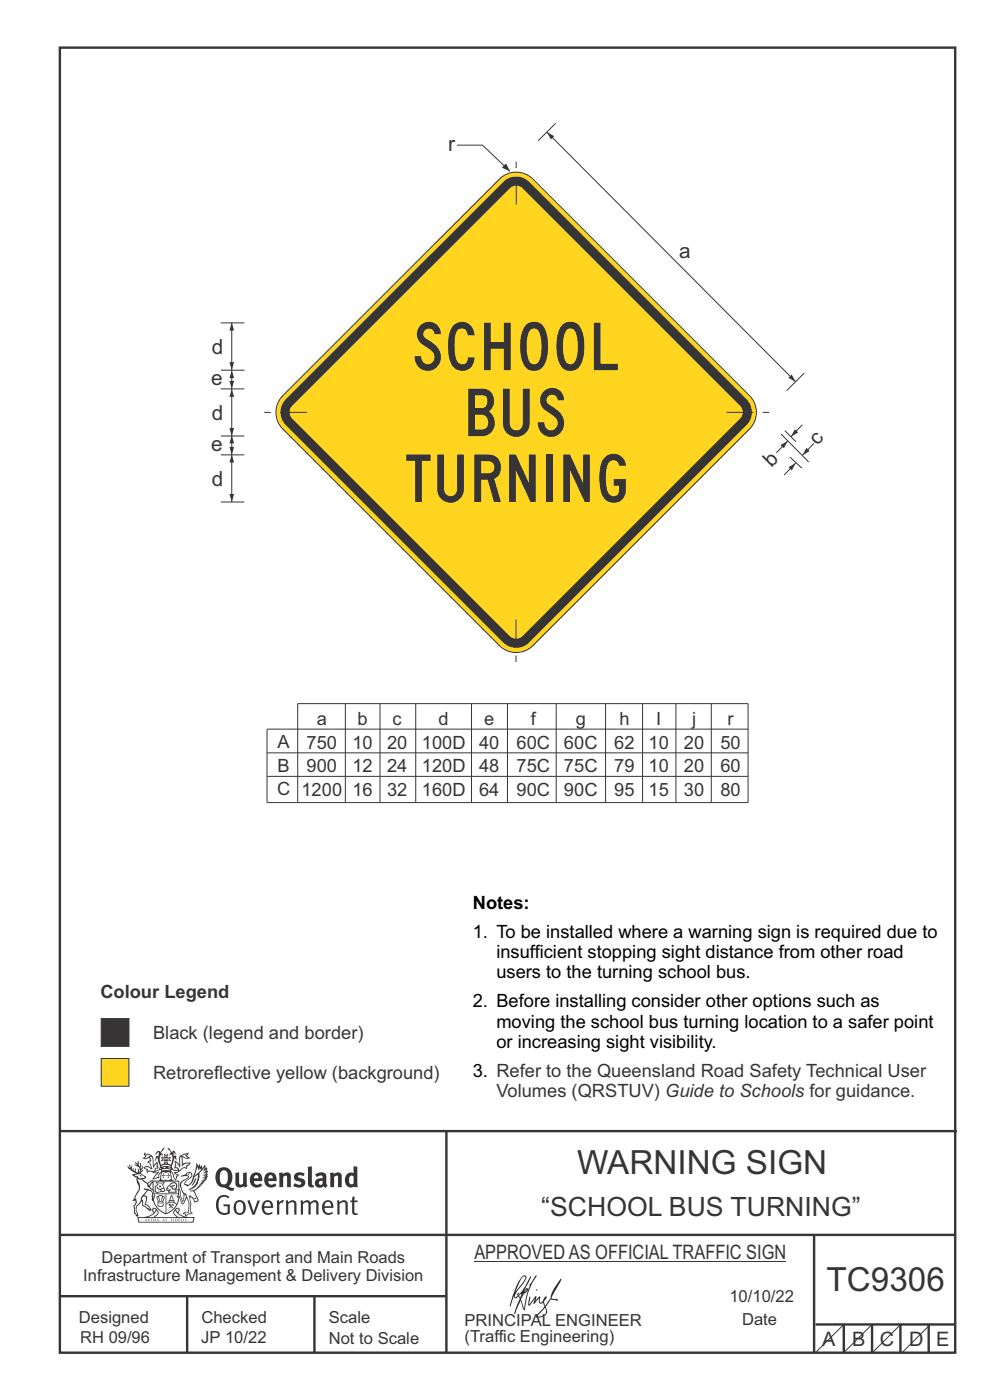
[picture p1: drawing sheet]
<svg xmlns="http://www.w3.org/2000/svg" width="210mm" height="297mm" viewBox="0 0 210 297" stroke-linecap="round" stroke-linejoin="round" font-family="sans-serif">
<path d="M12.7 10.1h189.9v276.9h-189.9zM12.7 240h190.3M94.7 239.8v47.2M12.7 262h190M12.7 275h82M39.7 275v12M66.7 275v12M172.7 262v25" fill="none" stroke="#373435" stroke-width=".51"/>
<path d="M60 83.9l45.9-45.9a5 5 0 0 1 7.1 0l46 45.9a5 5 0 0 1 0 7.1l-46 46a5 5 0 0 1-7.1 0l-45.9-46a5 5 0 0 1 0-7.1z" fill-rule="evenodd" fill="#ffd520" stroke="#373435" stroke-width=".21"/>
<path d="M60.6 84.7l46.1-46.1a3.9 3.9 0 0 1 5.5 0l46.2 46.1a3.9 3.9 0 0 1 0 5.5l-46.2 46.1a3.9 3.9 0 0 1-5.5 0l-46.1-46.1a3.9 3.9 0 0 1 0-5.5z" fill-rule="evenodd" fill="#373435"/>
<path d="M62 86.1l46.2-46.2a1.88 1.88 0 0 1 2.6 0l46.2 46.2a1.88 1.88 0 0 1 0 2.7l-46.2 46.2a1.88 1.88 0 0 1-2.6 0l-46.2-46.2a1.88 1.88 0 0 1 0-2.7z" fill-rule="evenodd" fill="#ffd520"/>
<path d="M96.9 30.8h5.5l5.8 5.5" fill="none" stroke="#373435" stroke-width=".21"/>
<path d="M107.3 34.7l.9 1.6-1.7-.7z" fill="#373435"/>
<path d="M49.2 96.4v10.1" fill="none" stroke="#373435" stroke-width=".21"/>
<g fill="#373435">
<path d="M49.2 96.4l.5 1.7h-1z"/>
<path d="M48.7 104.8h1l-.5 1.7z"/>
</g>
<path d="M49.2 92.4v4.1" fill="none" stroke="#373435" stroke-width=".21"/>
<g fill="#373435">
<path d="M49.2 92.4l.5 1.7h-1z"/>
<path d="M48.7 94.8h1l-.5 1.7z"/>
</g>
<path d="M49.2 82.5v10" fill="none" stroke="#373435" stroke-width=".21"/>
<g fill="#373435">
<path d="M49.2 82.5l.5 1.7h-1z"/>
<path d="M48.7 90.8h1l-.5 1.7z"/>
</g>
<path d="M49.2 78.5v4" fill="none" stroke="#373435" stroke-width=".21"/>
<g fill="#373435">
<path d="M49.2 78.5l.5 1.7h-1z"/>
<path d="M48.7 80.8h1l-.5 1.7z"/>
</g>
<path d="M49.2 68.4v10.1" fill="none" stroke="#373435" stroke-width=".21"/>
<g fill="#373435">
<path d="M49.2 68.4l.5 1.7h-1z"/>
<path d="M48.7 76.8h1l-.5 1.7z"/>
</g>
<path d="M117.9 26.2l-3.8 3.7M170.6 79.2l-3.7 3.7M170.2 90.1l-2.4 2.5" fill="none" stroke="#373435" stroke-width=".21"/>
<path d="M168.6 91.1l.7 .6-1.5 .9z" fill="#373435"/>
<path d="M172.7 94.1l-2.5 2.5" fill="none" stroke="#373435" stroke-width=".21"/>
<path d="M171.1 95l.7 .7-1.6 .9z" fill="#373435"/>
<path d="M168.8 98.2l-2.4 2.6" fill="none" stroke="#373435" stroke-width=".21"/>
<path d="M167.3 99.1l1.5-.9-.8 1.6z" fill="#373435"/>
<path d="M167.1 93.5l-2.4 2.6" fill="none" stroke="#373435" stroke-width=".21"/>
<path d="M165.6 94.4l1.5-.9-.8 1.6z" fill="#373435"/>
<path d="M116 28l52.8 53" fill="none" stroke="#373435" stroke-width=".21"/>
<g fill="#373435">
<path d="M167.3 80.2l.6-.7 .9 1.5z"/>
<path d="M116 28l1.6 .9-.7 .7z"/>
</g>
<g fill="none" stroke="#373435" stroke-width=".21">
<path d="M109.5 34.3v1.4M109.5 37.7v5.7M46.8 68.5h5M46.9 78.5h5M46.8 82.5h5M46.8 92.5h5M46.8 96.5h5M56 87.5h1.4M59.4 87.5h5.7M154.1 87.5h5.7M161.8 87.5h1.4M165.7 92.1l5.8 5.9"/>
<path d="M166.5 91.4l2.3 2.3M167.6 97l2.5 2.3M46.8 106.5h5M109.5 131.4v5.7M109.5 139.1v1.4M56.6 159.7h102.1M73.3 149.3v21M80.6 149.3v21M88.2 149.3v21M100 149.3v21M107.6 149.3v21M118 149.3v21"/>
<path d="M128.5 149.3v21M136.3 149.3v21M143.4 149.3v21M150.9 149.3v21M158.7 154.7h-102.1v15.6h102.1v-21h-95.6l.1 21M56.6 164.7h102.1M100.6 267.7h66.2M179 281l-6 6M185 281l-6 6M191.1 281l-6 6M197.3 281l-5.9 6"/>
</g>
<path d="M173 281h29.7M179 281v6M185 281v6M191 281v6M197 281v6" fill="none" stroke="#373435" stroke-width=".51"/>
<g fill="#373435">
<path d="M47 248.5a2.55 2.55 0 0 0 0 2.7l.3 .1a.81 .81 0 0 0 1-.9v-.6a1.04 1.04 0 0 0-1.1-1.5zM46.3 248.1a1.82 1.82 0 0 1 2.1-.2 1.82 1.82 0 0 1 .9 1.9 2.29 2.29 0 0 1-.8 1.9l.7 .3h.5l-.2 .6a2.87 2.87 0 0 1-2-.7 2.12 2.12 0 0 1-1.6-3.1z" fill-rule="evenodd"/>
<path d="M49.9 248.9l.8-.2v2a.46 .46 0 0 0 .3 .6 .46 .46 0 0 0 .6-.3v-2.1l.7-.2v2.4l.2 .5-.5 .4-.3-.3a1.02 1.02 0 0 1-1.2 .2 1.02 1.02 0 0 1-.6-1.1z" fill-rule="evenodd"/>
<path d="M54 249.5l-.1 .5h.9a.49 .49 0 0 0-.2-.6 .49 .49 0 0 0-.6 .1zM53.4 249.1a1.34 1.34 0 0 1 1.6-.2 1.34 1.34 0 0 1 .7 1.5v.2h-1.8a.77 .77 0 0 0 .5 .8 .77 .77 0 0 0 .9-.4l.3 .5a1.59 1.59 0 0 1-2 .2 1.59 1.59 0 0 1-.5-2z" fill-rule="evenodd"/>
<path d="M57.1 249.5l-.2 .5h1a.49 .49 0 0 0-.2-.6 .49 .49 0 0 0-.6 .1zM56.4 249.1a1.34 1.34 0 0 1 1.6-.2 1.34 1.34 0 0 1 .7 1.5v.2h-1.8a.77 .77 0 0 0 .5 .8 .77 .77 0 0 0 .9-.4l.4 .5a1.59 1.59 0 0 1-2.1 .2 1.59 1.59 0 0 1-.5-2z" fill-rule="evenodd"/>
<path d="M59.2 248.9l.7-.2 .1 .4a.95 .95 0 0 1 1-.3 .95 .95 0 0 1 .7 .8v2.3h-.8v-2.3a.46 .46 0 0 0-.8 .1v2.2h-.8z" fill-rule="evenodd"/>
<path d="M62.6 249.1a1.75 1.75 0 0 1 2-.1l-.2 .5-.6-.2a.43 .43 0 0 0-.6 .3l.4 .3a1.04 1.04 0 0 1 1.2 1.1 1.04 1.04 0 0 1-1.4 1l-1.2-.4 .3-.6 1 .4 .4-.4a.88 .88 0 0 0-1-.5l-.4-.2-.1-.4z" fill-rule="evenodd"/>
<path d="M65.3 247.6l.8-.2 .1 3.8 .3 .2 .1 .5a.88 .88 0 0 1-1-.1 .88 .88 0 0 1-.3-1z" fill-rule="evenodd"/>
<path d="M67.8 250.6a.43 .43 0 0 0-.1 .7 .43 .43 0 0 0 .7-.1v-.7zM66.8 249.2a1.7 1.7 0 0 1 2.4 .1v1.8l.3 .4-.4 .5-.5-.3a1.03 1.03 0 0 1-1.7-.2 1.03 1.03 0 0 1 .8-1.5h.7v-.4a.8 .8 0 0 0-1.2 .1z" fill-rule="evenodd"/>
<path d="M70 248.9l.7-.2 .1 .4a.95 .95 0 0 1 1-.3 .95 .95 0 0 1 .7 .8v2.3h-.8v-2.3a.46 .46 0 0 0-.8 .1v2.2h-.8z" fill-rule="evenodd"/>
<path d="M74.3 249.5a1.48 1.48 0 0 0 0 1.7h.5l.2-.1v-1.5l-.3-.2zM75 247.4l.8 .1 .1 4.4h-.7l-.1-.2a1.26 1.26 0 0 1-1.4 0 1.26 1.26 0 0 1-.5-1.3 1.29 1.29 0 0 1 .4-1.3 1.29 1.29 0 0 1 1.4-.2z" fill-rule="evenodd"/>
<path d="M46.4 253.9a1.72 1.72 0 0 1 2.3 0l-.3 .3a1.24 1.24 0 0 0-1.4-.2 1.24 1.24 0 0 0-.6 1.4 1.49 1.49 0 0 0 1.2 2l.7-.2v-1.3h-.8l-.1-.4h1.4v1.9a1.93 1.93 0 0 1-2.3 0 1.93 1.93 0 0 1-.7-2.2l.2-.7z" fill-rule="evenodd"/>
<path d="M50.4 255.1a1.65 1.65 0 0 0 .2 2.2 .99 .99 0 0 0 1-1.4 .78 .78 0 0 0-.4-.8 .78 .78 0 0 0-.8 0zM50 254.9a1.33 1.33 0 0 1 1.6-.1 1.33 1.33 0 0 1 .5 1.4 1.31 1.31 0 0 1-1.3 1.6 1.31 1.31 0 0 1-1.2-1.6v-.6z" fill-rule="evenodd"/>
<path d="M52.5 254.7l.5-.1 .8 2.6 .8-2.5h.5l-1.1 3h-.5z" fill-rule="evenodd"/>
<path d="M56.3 255.2l-.2 .7h1.3a.7 .7 0 0 0-.3-.8 .7 .7 0 0 0-.8 .1zM55.9 255a1.22 1.22 0 0 1 1.5-.2 1.22 1.22 0 0 1 .5 1.5h-1.8a.93 .93 0 0 0 .5 1 .93 .93 0 0 0 1.1-.2l.2 .3a1.43 1.43 0 0 1-1.8 .1 1.43 1.43 0 0 1-.6-1.7z" fill-rule="evenodd"/>
<path d="M58.7 254.7l.4-.1 .1 .5 .4-.4 .6-.1-.1 .6a.66 .66 0 0 0-.9 .6v1.9h-.4z" fill-rule="evenodd"/>
<path d="M60.6 254.8l.4-.2 .1 .5a.94 .94 0 0 1 1-.5 .94 .94 0 0 1 .8 .8v2.3h-.5l-.1-2.5a.81 .81 0 0 0-1.2 .3v2.2h-.4z" fill-rule="evenodd"/>
<path d="M63.7 254.7l.5-.1 .1 .5 .4-.3a.78 .78 0 0 1 1.2 .3 .9 .9 0 0 1 .9-.5 .9 .9 0 0 1 .8 .8v2.3h-.5l-.1-2.5a.67 .67 0 0 0-1.1 .3v2.2h-.5v-2.4l-.4-.2-.7 .4v2.2h-.5z" fill-rule="evenodd"/>
<path d="M69.1 255.2l-.2 .7h1.3a.7 .7 0 0 0-.3-.8 .7 .7 0 0 0-.8 .1zM68.7 255a1.22 1.22 0 0 1 1.5-.2 1.22 1.22 0 0 1 .5 1.5h-1.8a.93 .93 0 0 0 .4 1 .93 .93 0 0 0 1.2-.2l.2 .3a1.44 1.44 0 0 1-1.8 .1 1.44 1.44 0 0 1-.6-1.7z" fill-rule="evenodd"/>
<path d="M71.5 254.8l.4-.2 .1 .5a.94 .94 0 0 1 1-.5 .94 .94 0 0 1 .8 .8v2.3h-.5l-.1-2.5a.81 .81 0 0 0-1.2 .3v2.2h-.4z" fill-rule="evenodd"/>
<path d="M74.7 253.9l.5-.1v.9h.7l-.1 .4h-.6v2.1l.1 .2h.5l.1 .3a.75 .75 0 0 1-1.2-.6v-2h-.4v-.4h.4z" fill-rule="evenodd"/>
<path d="M30.8 244.9l1.1 .3-.9 .5h-.4l.6-.5zM31.8 245.5l.2-.1a2.44 2.44 0 0 1 .5 1.9l.1 .5 .6-1-.1 .6 .3 .3a.57 .57 0 0 0-.6 .8l-1-.2-.5 .2 .2-.5-.8-.3 .7-.1 .9 .5 .1-.1-.6-1.3-.2-.1 .5-.1zM30.7 244.4l-.1 .5 .2 .4-.6 .4a1.04 1.04 0 0 0 1.4-.1l.2 .6-.3 .1-.2 .4a.94 .94 0 0 1 .8 1.1l-.2-.1a1.16 1.16 0 0 0-1.5-.1l.3 .4 .4 .2 .1 .5 .2 .1 .1-.2a.94 .94 0 0 1 1.1 .3h.8l-1.2 1.2a1.13 1.13 0 0 0 1.2-.2l.4-.1v-.4l.4-.7a.83 .83 0 0 0-.6 1h-.3l-.7 .3 1.1-1.4-.5 .2-.5-.1 1.3-.5-.1-.2-.9 .4v-.3l.2-.2 .3 .1 .1-.3-.2-.4 .1-.6-.2-.3-.7 .9v-.7a1.42 1.42 0 0 0-1.6-1.8z" fill-rule="evenodd"/>
<path d="M38.5 245.3l.5-.3 .7-.1-.6 .3 .8 .5h-.3zM38.3 245.5h.2l.1 2a1.69 1.69 0 0 1 1.6-.7l-.8 .5 .1 .5a1.1 1.1 0 0 0-1.5 .6l-.1-.5-.2-.2h-.5l.3-.4-.3-.7a1.42 1.42 0 0 1 .9 1.1l.2-.1zM37.1 246.2l.1 1-.2 .3 .1 .5 .5-.1 .2 .2a.96 .96 0 0 1-1.2-.1l-.1 .1a1.06 1.06 0 0 0 1.3 .2v.1a.72 .72 0 0 1-.9 .2l.2 .5 .6 .2-.4 .2-.1 .7-.2-.4-.4-1.1-.4-.4 .4 .9a1.54 1.54 0 0 0 .7 1.2l.2-.3a.58 .58 0 0 1 .4-.7l.2-.2h-.3l-.5-.3 .9-.5a.93 .93 0 0 1 1.2-.5v.2l.2-.2 .1-.5a.99 .99 0 0 0 .7-.8l-1.3 .1-.3 .2-.1-1.4 .9 .4 .9-.3h-.4l-.5-.4 .4-.7-.6 .2a1.46 1.46 0 0 0-1.4 2.1l.1 .4-.3-.4z" fill-rule="evenodd"/>
<path d="M35.6 248.9l.2 .1-.1 .3 .4 .1-.4 .1v.5l-.1-.6h-.3l.3-.1z" fill-rule="evenodd"/>
<path d="M34.6 248.9l.2 .1v.3l.3 .1h-.3l-.1 .6v-.5l-.4-.1 .4-.1z" fill-rule="evenodd"/>
<path d="M34.3 248.8a.57 .57 0 0 1 .9 .2 .57 .57 0 0 1 .9-.2l.2 1.4h-.2a.57 .57 0 0 1-.9 0 .69 .69 0 0 1-1.1 0zM34.2 248.1l-.3 2.1-.1 .4h2.9l-.2-.4-.3-2.1h-.2v.3l-.8-.2-.8 .2v-.3z" fill-rule="evenodd"/>
<path d="M34.2 252.4a.3 .3 0 0 0 .6 0 .3 .3 0 0 0-.6 0zM33.3 251l.3 .3-.3 .3a.79 .79 0 0 0 0 1.3l.8-.2-.1-.3a.55 .55 0 0 1-.7-.6h.1l.2 .3 .3 .1 .8-.2-.4-.7 .4-.3-.7 .1zM33 250.7l1.1 .2 .9-.2-.4 .7 .4 1.1a.56 .56 0 0 1-.8 .3l-.2 .1a.73 .73 0 0 1-.9 .1 .73 .73 0 0 1-.3-.9v-.4l.6-.4z" fill-rule="evenodd"/>
<path d="M35.6 251.9l.7-.5a.58 .58 0 0 1 1-.1 .58 .58 0 0 1-.4 .9l-.3-.3a.43 .43 0 0 1 .6-.3v-.1a.57 .57 0 0 0-.8 .2l-.2-.1-.3 .1 .5 .2a.55 .55 0 0 0 .8 .4v.5h-1.3l.4-.3-.2-.2-.6 .1 .2-.2-.2-.1zM35.4 251.8l-.1 .2a.39 .39 0 0 0 .2 .6h.3l-.2 .4h1.9l-.1-.7a.86 .86 0 0 0-.1-1.4 .86 .86 0 0 0-1.3 .4z" fill-rule="evenodd"/>
<path d="M36 254.8h.8v.2h-.8zM36.4 253.8l.2 .8h-.4zM36.4 253.5l-.3 .5-.1 .6h-.2v.4l-.7 .4 .2 .2a1.48 1.48 0 0 1 2.1 .1l.2-.1-.6-.5v-.5h-.2l-.1-.6z" fill-rule="evenodd"/>
<path d="M35.8 255.4l.4 .1 .1 .3 .3-.2-.2-.2a.38 .38 0 0 1 .5 .5l-.2-.2-.3 .3 .4 .2-.4 .2-.1-.4-.4 .4-.1-.2 .4-.3-.1-.1-.2 .1z" fill-rule="evenodd"/>
<path d="M34.5 254h.2v.2l-.2 .6h-.2zM33.6 255.3h.9v.2a.55 .55 0 0 1-.8 .4v-.2l-.2-.1zM33.4 254h.2l.2 .8h-.2zM33.6 255h.8l.1 .1-.8 .1zM33.8 253.7h.5l-.2 1.1h-.1zM33.3 253.8l-.1 .3 .3 1.1a.48 .48 0 0 0-.1 .6 .48 .48 0 0 0 .5 .3l.5-.1a.49 .49 0 0 0 .2-.8l.3-1.1-.1-.3a1.42 1.42 0 0 0-1.5 0z" fill-rule="evenodd"/>
<path d="M33.7 251.5l.4 .1 .1 .3h-.3z" fill-rule="evenodd"/>
<path d="M41.3 250.1l.3-.2-.2 .9-.6 .7h-.2l.5-.7z" fill-rule="evenodd"/>
<path d="M39.7 249l.3-.2 .5 .2a.88 .88 0 0 1-.6 1.1 1.22 1.22 0 0 0-.8 1.3l.5 .2a.72 .72 0 0 0 .9-.4l.5-.8 .2-.6 .8-.6v.3a2.85 2.85 0 0 1-2 2.8l.1 .1a2.13 2.13 0 0 0 1.9-1.5v-.2a2.01 2.01 0 0 0 .3-1.8l1.1-1.3-.4 1 .7-.5-.7 1 .8-.4-.8 .8 .7-.1-.9 .5 .8-.1-.8 .4h.8l-.9 .3 .3 .2h-.4l.2 .3h-.3l.1 .3h-.4l.2 .3h-.2a2.16 2.16 0 0 1-2 1l.1 .2h.4a.76 .76 0 0 1 .7 .7l.5 1.2-.6 .2a1.45 1.45 0 0 0-1.1-1.3l.2 1.8-.1 1.8 .4 .3a1.07 1.07 0 0 0-1.2 .4v-.3l-.5-.2a.87 .87 0 0 1 1.1-.1v-.7a4.4 4.4 0 0 0-.6-3.1v-.3h-.3a2.16 2.16 0 0 1-.7-2.2l.3-.3 1.2-.8a.55 .55 0 0 0-.4-.8zM37.8 252.4a.76 .76 0 0 1 .3 1.1l.6 1.6 .4-1.7 .2 .1a.61 .61 0 0 1-.1 .9l-.3 .9h-.2l-.7-1.6-.3 .1a1.18 1.18 0 0 0 .1-1.4zM41.8 247.5l.2 .8 .3-.6v.6l.4-.5a1.9 1.9 0 0 1-1.1 1.4l-.4 .3zM38.3 249.6l1.3-.1 .2 .1v.3l-.5 .3a1.26 1.26 0 0 0-.9 1.9l.2 .6a1.84 1.84 0 0 1 .1 2.1l-.4-1.3a.96 .96 0 0 0-.4-1.3l-.4 .3a.78 .78 0 0 1 0 1.2l.1 .3h.4l.4 1.1a.38 .38 0 0 0 .2 .4 .38 .38 0 0 0 .4-.1l.6-1.2a2.94 2.94 0 0 1 .4 2.5l-.1 .5-.8-.1-.3 .4v.2l.4-.1 .1 .4 .2 .1a1.02 1.02 0 0 1 1.3-.5v-.4l-.3-.1 .1-1.8-.3-1.3 .1 .1a1.14 1.14 0 0 1 .8 .9 .63 .63 0 0 0 .8-.2 .63 .63 0 0 0-.1-.9l-.7-1.2 .9-.6 .2-.3 .3-.1-.1-.2h.4l-.1-.3h.3l-.1-.3 .5-.1-.2-.2 .6-.4v-.2h-.2l.4-.5-.3 .1 .3-.6-.4 .1 .4-.5v-.3l-.3 .2 .2-.6-.1-.3-.4 .3v-.8l-.6 .8-.2-.7-.2 .4-.3-.7-.1 .6-.5-.8-.1 1.4-.6 1.9a1.81 1.81 0 0 1-1 1.4l-.6-.2a1.75 1.75 0 0 1 1.1-1.2 .75 .75 0 0 0 .1-1.3 .75 .75 0 0 0-1.1 .5z" fill-rule="evenodd"/>
<path d="M41.2 254.1h.3l.2 .3h-.4z" fill-rule="evenodd"/>
<path d="M29.4 258.4h11.6l-.1 .8h-11.4zM31.4 258.2l.4-.1a2.48 2.48 0 0 0 1.4-1.3l.3 .5-.5 .6-.5 .3zM32.5 256.6l.3-.2 .2 .2-.3 .6zM37.2 256.8a2.65 2.65 0 0 0 1.8 1.4h-1.1l-.5-.3-.5-.6zM37.4 256.6l.2-.2 .3 .2-.3 .6zM29.2 258.2l.1 1.2h11.8l.2-1.1-.2-.1a4.1 4.1 0 0 1-3.3-.9l.3-.4-.1-.5a1.06 1.06 0 0 0-1.3 .9l.2 .4 .6 .5h-4.7l.3-.1a.84 .84 0 0 0 .6-.7 .84 .84 0 0 0-.5-.9l-.3-.2-.5 .1-.1 .5 .3 .4a4.2 4.2 0 0 1-3.4 .9z" fill-rule="evenodd"/>
<path d="M31 258.7l.1 .2h-.2zM31 258.6l-.3 .5 .4-.1 .2 .1z" fill-rule="evenodd"/>
<path d="M31.4 258.6h.2v.4a.25 .25 0 0 0 .2-.1 .25 .25 0 0 0-.1-.3h.1a.29 .29 0 0 1 0 .4 .29 .29 0 0 1-.4 0 .29 .29 0 0 1 0-.4z" fill-rule="evenodd"/>
<path d="M32.2 258.6a.22 .22 0 0 1 .3 .2 .22 .22 0 0 1-.3 .2zM32 258.6l.1 .5a.33 .33 0 0 0 .4-.1 .33 .33 0 0 0 0-.4 .33 .33 0 0 0-.5 0z" fill-rule="evenodd"/>
<path d="M32.9 258.7l.1 .2h-.2zM32.9 258.6l-.2 .5 .3-.1 .2 .1z" fill-rule="evenodd"/>
<path d="M33.3 258.6h.2l.1 .2 .2-.2-.2 .2 .2 .3-.3-.2v.2h-.2l.2-.3z" fill-rule="evenodd"/>
<path d="M34.7 258.7l.1 .2h-.2zM34.7 258.6l-.3 .5 .4-.1 .2 .1z" fill-rule="evenodd"/>
<path d="M35 258.6h.5h-.2v.5h-.2l.1-.5z" fill-rule="evenodd"/>
<path d="M36.2 258.6h.3h-.1v.2h.1h-.1v.3h-.2z" fill-rule="evenodd"/>
<path d="M36.7 258.6h.2v.5h-.2z" fill-rule="evenodd"/>
<path d="M37.3 258.6a.22 .22 0 0 1 .3 .2 .22 .22 0 0 1-.3 .2zM37.1 258.6v.5a.33 .33 0 0 0 .5-.1 .33 .33 0 0 0 0-.4 .33 .33 0 0 0-.5 0z" fill-rule="evenodd"/>
<path d="M37.8 258.6h.4h-.2v.2h.1h-.1v.2l.2 .1h-.4z" fill-rule="evenodd"/>
<path d="M38.4 258.6h.2l-.1 .4 .2 .1h-.3z" fill-rule="evenodd"/>
<path d="M38.9 258.6h.2v.5h-.2z" fill-rule="evenodd"/>
<path d="M39.3 258.6h.2l-.1 .1 .2 .2-.2 .2h-.1v-.2l.2 .1z" fill-rule="evenodd"/>
<path d="M34.2 247.4a1.51 1.51 0 0 1 2.1 .2 2.67 2.67 0 0 0-2.1 0zM35.7 247.6l.5 .2v.2l-.4-.1zM34.6 247.7l.5-.1 .1 .2h-.4zM34.1 247.9l.2 .1-.3 .1zM35 246.9l.2-.2 .3 .2zM34.9 245.7h.2v.3h-.2zM35 245.1l.2 .2 .2-.2-.1 .4h-.2zM35.1 246.3h.2l.1 .4-.2-.2-.2 .2zM35.3 245.7h.2v.3h-.2zM34.4 245.7l.3 .1 .1 .2-.4 .1 .2-.2zM35.7 245.8l.3-.1-.2 .2 .2 .2-.4-.1zM32.7 244.9l1-.5-.1 1-.2-.2-.3 .2-.3 1.1 .5-1 .3 .9a1.84 1.84 0 0 1 .2 1.7l.4 .1a2.48 2.48 0 0 1 2.2 .1l.2-.3-.2-.7 .7-1.7 .4 .6-.2-1-.2-.1-.2 .3v-.9l.6 .4-.6-.8-.3 .1-.1 .4-.5-.8-.5-.3 .2 .4 .6 .6-.5 .7 .5-.3a2.06 2.06 0 0 1-.1 2.2l-.5-.2-.2-.6 .2-.1 .7 .2-.4-.5 .4-.5-.7 .2-.2-.2 .2-.7-.5 .4-.5-.4 .2 .7-.2 .2-.7-.2 .4 .5-.4 .5 .8-.2 .1 .1-.2 .6-.5 .2a2.02 2.02 0 0 1 0-2.2l.3 .5-.1-.6-.3-.1 .8-1.3-.4 .4-.5 .7-.2-.3a.8 .8 0 0 0-.8 .5z" fill-rule="evenodd"/>
<path d="M29.2 250.1l.3 .2a.61 .61 0 0 1 .8 .3l.3 .2a.8 .8 0 0 1 .6 1l.4 .1 .6 .5a1 1 0 0 1 .4 1.1l-.1 .7v-.5h-.1a.96 .96 0 0 0-.8-1.3l-.2-.2h-.7l-.1-.1-.1 .1 .1 .3h.6l-1.2 1.4-.2 .9-.4 .6a1.33 1.33 0 0 0-.5 1.8l.2 .5a1.26 1.26 0 0 1-.5-1.4l-.1-.4a1.56 1.56 0 0 0 .4-1.7l-.3 .2 .2-.5a3.2 3.2 0 0 0 .7-3zM30.4 253.9h.4a2.06 2.06 0 0 1-.1 1.6l.7 .5 .4 .4-.6-.1-.8-.6-.1-.9a.51 .51 0 0 1 .1-.9zM28.6 249.3a1.52 1.52 0 0 1 2.1 .6l-1.1 .1-.2-.1-.1-.4-.5 .1zM27.5 247v.8l-.3-.4-.1 .1a3.1 3.1 0 0 0 1.9 1.5l-1 .1 .5 .6 .5 .1 .1 1.1a1.84 1.84 0 0 1-.3 2.5l-.4 .9-.3 .4 .2 .1 .4-.1 .1 .4-.2 .5-.3 .2 .1 1.8 .2-.1 .3 .6h.1l.5-.1-.2-.5a1.3 1.3 0 0 1-.1-1.7l.9-1 .2 1.1 .5 .2 .5 .5 .1-.1 .2 .4 .5-.1a1.85 1.85 0 0 0-1.2-1.4l.1-.2a1.39 1.39 0 0 0 0-1.5l-.5-.1 .5-.5a.66 .66 0 0 1 .9-.4 .66 .66 0 0 1 .3 .9l-.1 .4 .2-.1v.2l-.1 .3 .2 .5 .1-.3a2.24 2.24 0 0 0 .1-2.2 .73 .73 0 0 1-.7-.7 .73 .73 0 0 1 .6-.7v-.2a.94 .94 0 0 0-.9 .8 .48 .48 0 0 1-.1-.5 .48 .48 0 0 1 .5-.3l.5-.3a.51 .51 0 0 0-.8 .2l-.4 .3-1.1-.8 .6-.1 .2-.5-1.2-.7 .5-.4v-.4l-.4 .4v-.2a.69 .69 0 0 0 .2-1v.5l-.2 .2v-1.1l-.3-.2 .1 .6-.1 .2-.4-1.2v.6l-.6-.3 .5 .6-.6-.2 .3 .3a1 1 0 0 1 .7 1.5l-.2-.8v.8l-.5-.2v-.7l-.2 .6-.2-.1-.1-.6-.2 .4-.2-.2 .1-.7-.2 .5z" fill-rule="evenodd"/>
<path d="M29.6 249.5l.2-.2 .3 .3z" fill-rule="evenodd"/>
<path d="M32.4 250.5h5.6v2l-.2-.1v-1.7h-5.2v2.5h5.2v-.8l.1 .2-.1 1.1v-.3h-2.5v4a4.1 4.1 0 0 0 2.6-3.6l.1-.1a4 4 0 0 1-2.8 3.9 4.2 4.2 0 0 1-2.8-4.7l.1 1.3 .1-.2a3.8 3.8 0 0 0 2.5 3.4v-4h-2.5l-.2-.9z" fill-rule="evenodd"/>
<circle cx="40" cy="249.1" r=".17"/>
</g>
<g fill="#252726">
<path d="M111.6 273.7l.2-.2-.5 .7zM110.4 274.5l.3 .1-.3 .8-.3-.5zM110.9 270.9h.5a9.3 9.3 0 0 1-2 3.1l-.1 .3 1-2.5zM110.6 271a14.7 14.7 0 0 0-2.2 4.9l-.3 1.2 .1 .1 .8-2.3a.42 .42 0 0 0 .2 .6 .42 .42 0 0 0 .6-.3l.2-.1 .3 .5-1.2 3.2h.2l1.1-2.9 .6 1.9 .2 .2 .2-.5a13.5 13.5 0 0 1 2-6.2l.5-.5-.2-.2-1.5 2.1 .3-.1a14.9 14.9 0 0 0-1.3 5.1l-.4-1.2a1.39 1.39 0 0 1 .2-1.8l.1-.2a.92 .92 0 0 0 .8-1.2 .75 .75 0 0 0-.7 .7l-.2 .2 1.6-3.4h-.1l-.4 .7a10.5 10.5 0 0 1-2.1 3.3l.1-.5a.32 .32 0 0 0-.3 .2 .32 .32 0 0 0 0 .4l-.5 .4a3.2 3.2 0 0 1 1.1-2.3l.5-.6a2.49 2.49 0 0 0 .7-1.6l-.3-.2z" fill-rule="evenodd"/>
<path d="M115.6 277.5a1.15 1.15 0 0 1 .1 1.3 1.15 1.15 0 0 1-1.2 .5h-.5zM112.3 275.1l-.3 1.7 .3 .2 1.2-1.5-.3 1.1 1.2-1.2a.94 .94 0 0 0 .3 1.2l.5-.3 .3 .9-1.2 1.3a.98 .98 0 0 0-.5 1 1.9 1.9 0 0 0 2.3-1.3l-.1-.2a1.02 1.02 0 0 1 .3-1.4l.5-1 1.5 .3-.2-.4v.2l-1.1-.1v-.3l2-3.6 .1-.2-.1-.2-1.8 2.7a6.6 6.6 0 0 1-1.5 3l-.2-.2a1.01 1.01 0 0 1 .4-1.4l.1-.2-.2-.1-.4 .4-.2 .5-.5 .4-.2-.4 .1-.9-.2-.1-.8 1 .2-1h-.1l-1.4 1.8 .2-1.5v-.1z" fill-rule="evenodd"/>
<path d="M113.7 273.6l.3 .2h-.3z" fill-rule="evenodd"/>
</g>
<path d="M21.5 216.1h5.9v5.9h-5.9z" fill-rule="evenodd" fill="#373435" stroke="#373435" stroke-width=".21"/>
<path d="M21.5 224.6h5.9v5.9h-5.9z" fill-rule="evenodd" fill="#ffd520" stroke="#373435" stroke-width=".21"/>
<g font-size="14" fill="#373435">
<text x="87.3" y="78.5">SCHOOL</text>
<text x="98.2" y="92.5">BUS</text>
<text x="85.9" y="106.5">TURNING</text>
</g>
<g font-size="7.1" fill="#373435">
<text x="122.4" y="249.1">WARNING SIGN</text>
<text x="175.3" y="274">TC9306</text>
</g>
<text font-size="5.6" fill="#373435" x="114.8" y="258">“SCHOOL BUS TURNING”</text>
<text font-size="4.5" fill="#373435" x="95.1" y="32">r</text>
<g font-size="4.4" fill="#373435">
<text x="144.1" y="54.7">a</text>
<text x="44.9" y="75.1">d</text>
<text x="44.8" y="81.7">e</text>
<text x="44.9" y="89.1">d</text>
<text x="44.8" y="95.7">e</text>
<text x="173.5" y="94.6" transform="rotate(-50 173.5 94.6)">c</text>
<text x="163.7" y="99.4" transform="rotate(-45 163.7 99.4)">b</text>
<text x="44.9" y="103.1">d</text>
</g>
<g font-size="4.2" fill="#373435">
<text x="100.6" y="267.2">APPROVED AS OFFICIAL TRAFFIC SIGN</text>
<text x="174.4" y="285.6">A</text>
<text x="180.7" y="285.6">B</text>
<text x="186.6" y="285.6">C</text>
<text x="192.8" y="285.6">D</text>
<text x="198.6" y="285.6">E</text>
</g>
<g font-size="3.9" fill="#373435">
<text x="67.2" y="153.8">a</text>
<text x="75.8" y="153.8">b</text>
<text x="83.3" y="153.8">c</text>
<text x="93.1" y="153.8">d</text>
<text x="102.7" y="153.8">e</text>
<text x="112.6" y="153.8">f</text>
<text x="122.1" y="153.8">g</text>
<text x="131.4" y="153.8">h</text>
<text x="139.2" y="153.8">I</text>
<text x="146.8" y="153.8">j</text>
<text x="154.3" y="153.8">r</text>
<text x="58.9" y="158.8">A</text>
<text x="65" y="158.8">750</text>
<text x="74.8" y="158.8">10</text>
<text x="82.1" y="158.8">20</text>
<text x="89.5" y="158.8">100D</text>
<text x="101.6" y="158.8">40</text>
<text x="109.6" y="158.8">60C</text>
<text x="119.6" y="158.8">60C</text>
<text x="130.3" y="158.8">62</text>
<text x="137.6" y="158.8">10</text>
<text x="145.1" y="158.8">20</text>
<text x="152.8" y="158.8">50</text>
<text x="58.9" y="163.8">B</text>
<text x="65" y="163.8">900</text>
<text x="74.8" y="163.8">12</text>
<text x="82.1" y="163.8">24</text>
<text x="89.5" y="163.8">120D</text>
<text x="101.6" y="163.8">48</text>
<text x="109.6" y="163.8">75C</text>
<text x="119.6" y="163.8">75C</text>
<text x="130.3" y="163.8">79</text>
<text x="137.6" y="163.8">10</text>
<text x="145.1" y="163.8">20</text>
<text x="152.8" y="163.8">60</text>
<text x="58.8" y="168.8">C</text>
<text x="64" y="168.8">1200</text>
<text x="74.8" y="168.8">16</text>
<text x="82.1" y="168.8">32</text>
<text x="89.5" y="168.8">160D</text>
<text x="101.6" y="168.8">64</text>
<text x="109.6" y="168.8">90C</text>
<text x="119.6" y="168.8">90C</text>
<text x="130.3" y="168.8">95</text>
<text x="137.6" y="168.8">15</text>
<text x="145.1" y="168.8">30</text>
<text x="152.8" y="168.8">80</text>
<text x="21.3" y="211.8">Colour Legend</text>
<text x="32.5" y="220.5">Black (legend and border)</text>
<text x="32.5" y="228.9">Retroreflective yellow (background)</text>
<text x="105.3" y="232.7">Volumes (QRSTUV) Guide to Schools for guidance.</text>
</g>
<g font-size="3.9">
<text x="100.3" y="192.9">Notes:</text>
<text x="100.3" y="198.9">1. To be installed where a warning sign is required due to</text>
<text x="105.3" y="203.3">insufficient stopping sight distance from other road</text>
<text x="105.3" y="207.6">users to the turning school bus.</text>
<text x="100.3" y="213.7">2. Before installing consider other options such as</text>
<text x="105.3" y="218">moving the school bus turning location to a safer point</text>
<text x="105.3" y="222.3">or increasing sight visibility.</text>
<text x="100.3" y="228.4">3. Refer to the Queensland Road Safety Technical User</text>
</g>
<g font-size="3.5" fill="#373435">
<text x="21.6" y="267.9">Department of Transport and Main Roads</text>
<text x="17.7" y="271.8">Infrastructure Management &amp; Delivery Division</text>
<text x="16.7" y="280.6">Designed</text>
<text x="42.7" y="280.6">Checked</text>
<text x="69.7" y="280.6">Scale</text>
<text x="98.5" y="281.4">PRINCIPAL ENGINEER</text>
<text x="154.7" y="276.2">10/10/22</text>
<text x="157.4" y="281.2">Date</text>
<text x="17" y="284.8">RH 09/96</text>
<text x="42.7" y="284.8">JP 10/22</text>
<text x="69.7" y="285.2">Not to Scale</text>
<text x="98.5" y="284.8">(Traffic Engineering)</text>
</g>
</svg>
